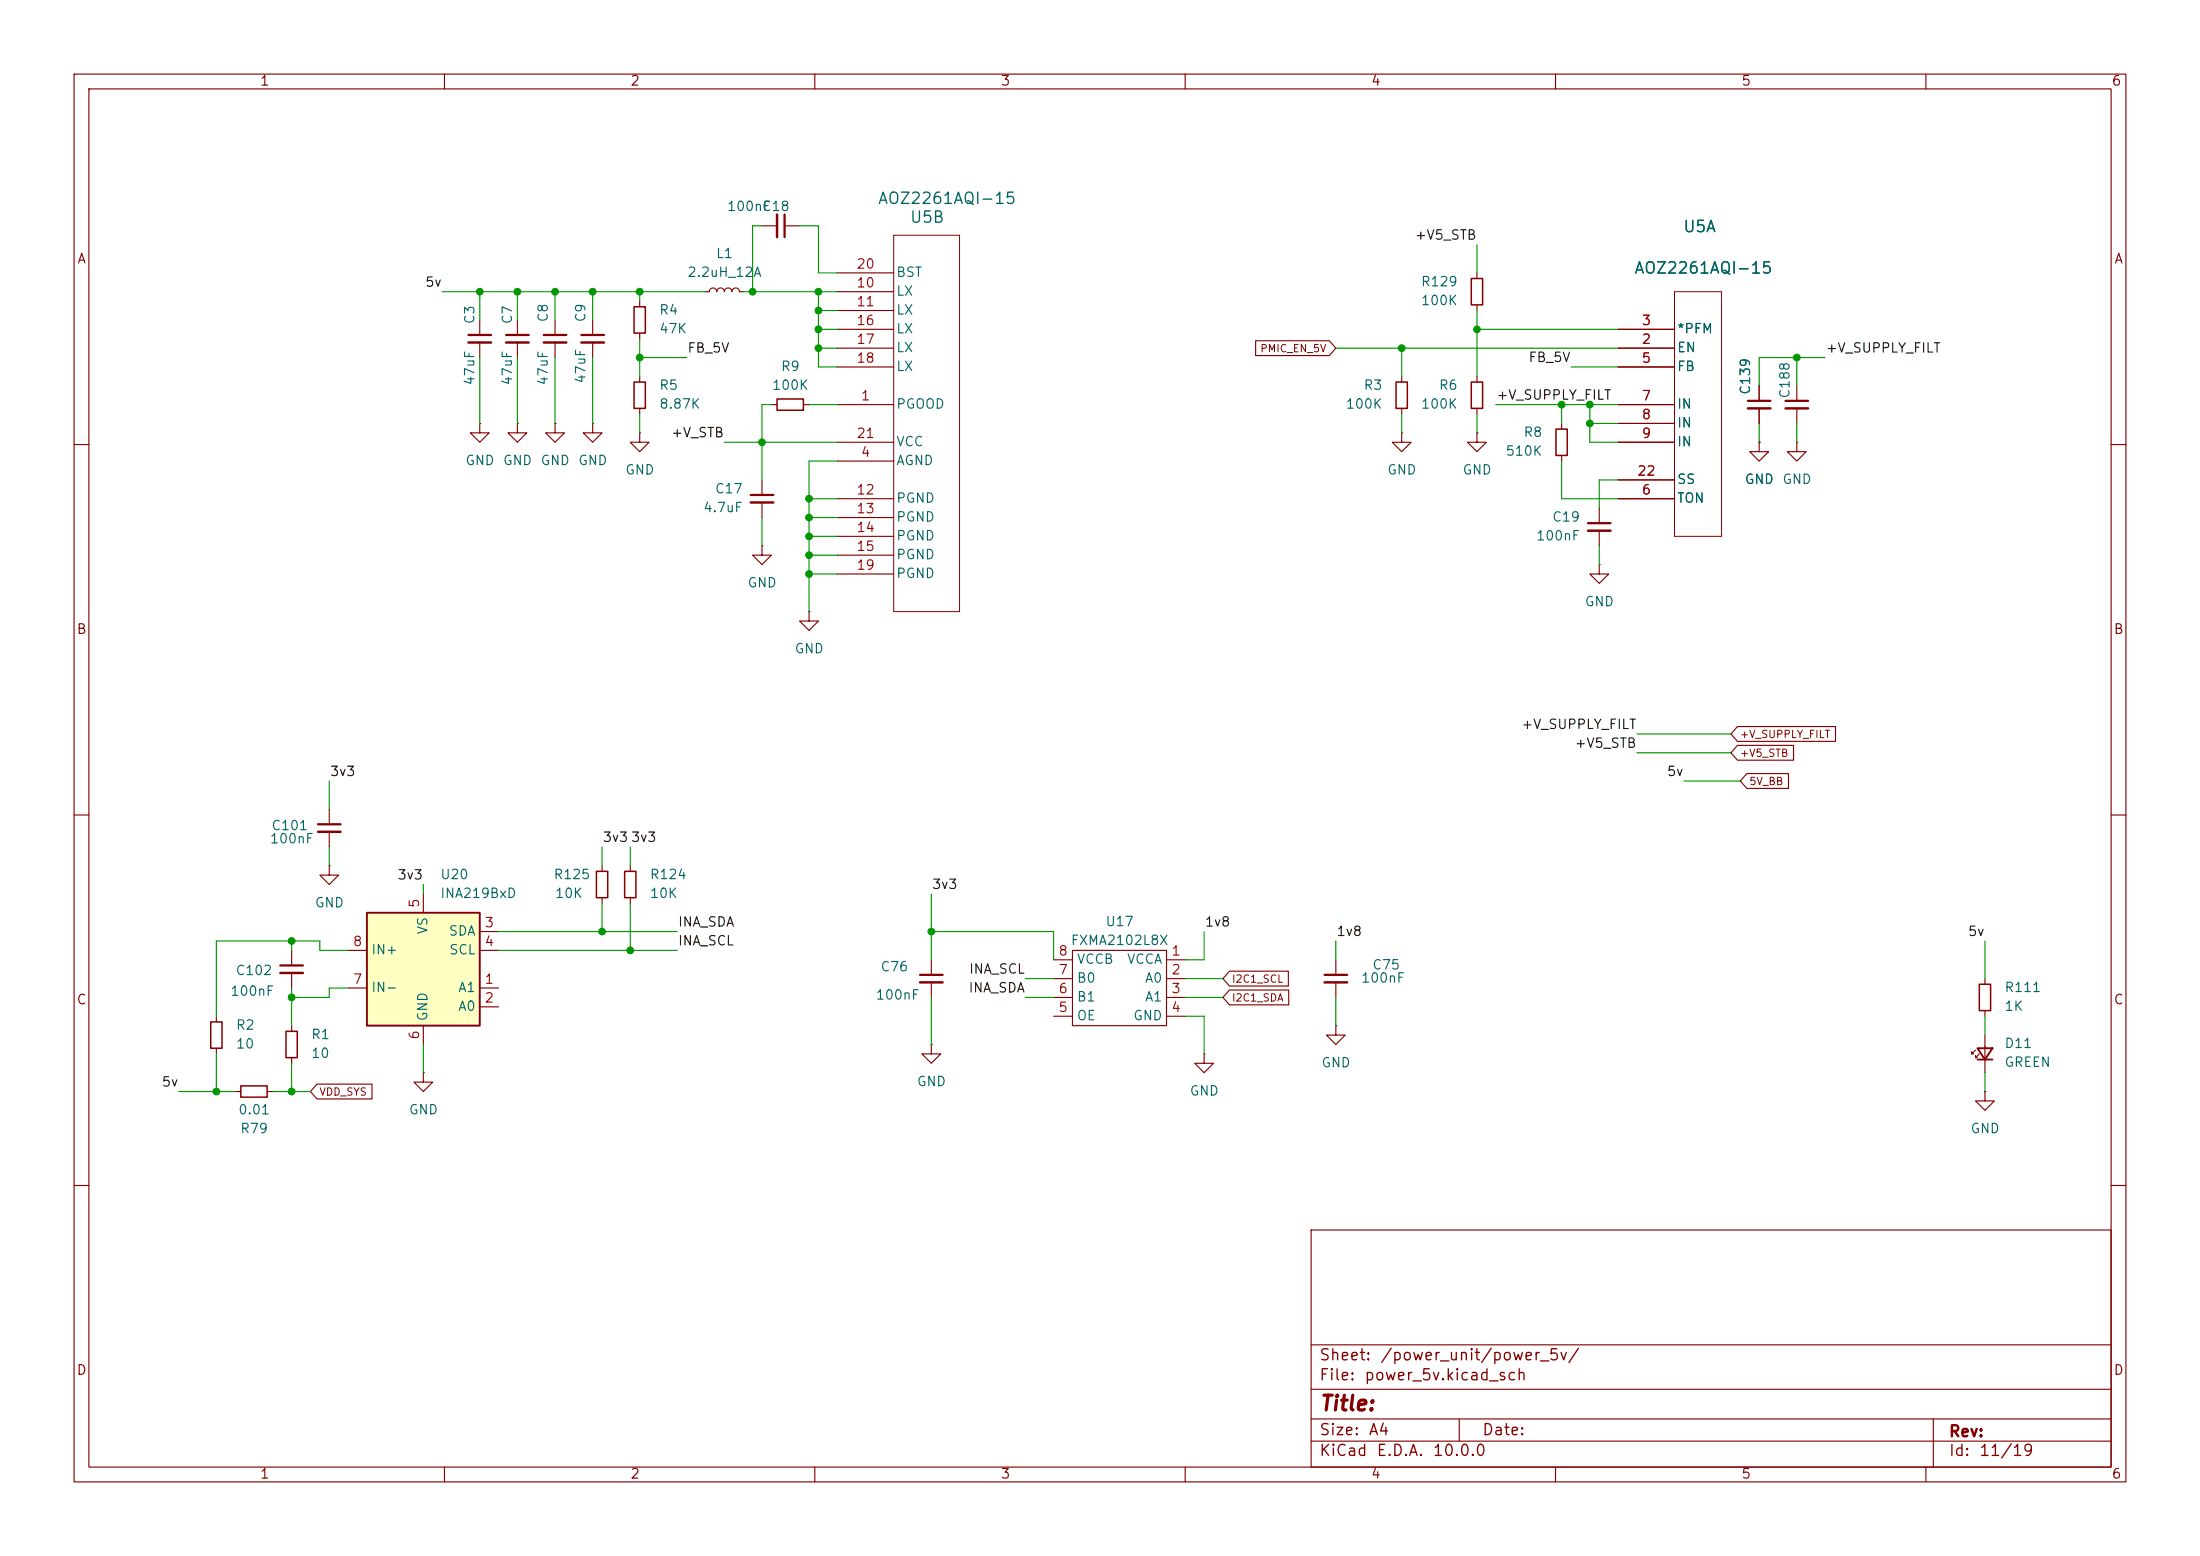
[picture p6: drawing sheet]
<svg xmlns="http://www.w3.org/2000/svg" width="297mm" height="210mm" viewBox="0 0 297 210" stroke-linecap="round" stroke-linejoin="round" font-family="sans-serif">
<g fill="none" stroke="#840000" stroke-width=".15">
<path d="M10 10h277v190h-277zM12 12h273v186h-273zM60 10v2M110 10v2M160 10v2M210 10v2M260 10v2M102.9 30.5h2M105.9 30.5h2M113 39.4h7.6M113 36.8h7.6M199.4 36.8v.8"/>
<path d="M64.8 57.2v1.2h1.2l-1.2 1.3-1.3-1.3h1.3M64.8 57.2h.1M64.8 43.2v2M64.8 46.2v2.1M69.8 57.2v1.2h1.3l-1.3 1.3-1.2-1.3h1.2M69.8 57.2h.1M69.8 43.2v2M69.8 46.2v2.1M74.9 57.2v1.2h1.3l-1.3 1.3-1.2-1.3h1.2M74.9 57.2h.1M74.9 43.2v2M74.9 46.2v2.1"/>
<path d="M80 57.2v1.2h1.3l-1.3 1.3-1.3-1.3h1.3M80 57.2h.1M80 43.2v2M80 46.2v2.1M86.4 58.4v1.3h1.2l-1.2 1.3-1.3-1.3h1.3M86.4 58.4h.1M86.4 40.6v.8M86.4 45v.7M104.1 54.6h.8M108.5 54.6h.7M113 47h7.6M113 44.5h7.6"/>
<path d="M113 49.5h7.6M113 54.6h7.6M113 59.7h7.6M113 41.9h7.6M189.2 58.4v1.3h1.3l-1.3 1.3-1.2-1.3h1.2M189.2 58.4h.1M189.2 50.8v.8M189.2 55.1v.8M199.4 58.4v1.3h1.3l-1.3 1.3-1.3-1.3h1.3M199.4 58.4h.1M199.4 41.1v.8M199.4 50.8v.8"/>
<path d="M199.4 55.1v.8M210.8 57.2v.7M218.4 47h7.7M218.4 44.5h7.7M218.4 49.5h7.7M218.4 54.6h7.7M218.4 57.2h7.7M218.4 59.7h7.7M237.5 59.7v1.3h1.3l-1.3 1.2-1.3-1.2h1.3M237.5 59.7h.1M237.5 52.1v2M237.5 55.1v2.1"/>
<path d="M242.6 59.7v1.3h1.2l-1.2 1.2-1.3-1.2h1.3M242.6 59.7h.1M242.6 52.1v2M242.6 55.1v2.1M10 60h2M102.9 73.7v1.2h1.2l-1.2 1.3-1.3-1.3h1.3M102.9 73.7h.1M102.9 64.8v2M102.9 67.8v2.1M113 67.3h7.6M113 62.2h7.6M113 69.9h7.6"/>
<path d="M113 72.4h7.6M113 74.9h7.6M113 77.5h7.6M210.8 61.5v.7M215.9 76.2v1.3h1.3l-1.3 1.2-1.3-1.2h1.3M215.9 76.2h.1M215.9 68.6v2M215.9 71.6v2.1M218.4 67.3h7.7M218.4 64.8h7.7M285 60h2M109.2 82.6v1.2h1.3l-1.3 1.3-1.3-1.3h1.3"/>
<path d="M109.2 82.6h.1M10 110h2M44.4 116.8v1.3h1.3l-1.3 1.3-1.2-1.3h1.2M44.4 116.8h.1M44.4 109.2v2.1M44.4 112.3v2M81.3 116.8v.8M85.1 116.8v.8M285 110h2M29.2 137.2v.7M39.4 128.3v2M39.4 131.3v2.1"/>
<path d="M39.4 138.4v.8M81.3 121.2v.7M85.1 121.2v.7M125.7 129.5v2.1M125.7 132.6v2M142.2 129.5h2.6M142.2 132.1h2.6M142.2 134.6h2.6M142.2 137.2h2.6M144.8 128.3h12.7v10.1h-12.7zM157.5 129.5h2.5M157.5 132.1h2.5"/>
<path d="M157.5 134.6h2.5M157.5 137.2h2.5M180.3 129.5v2.1M180.3 132.6v2M268 132.1v.7M268 136.4v.8M268 139.7v5.1M29.2 141.5v.7M31.7 147.3h.8M36.1 147.3h.7M39.4 142.7v.8M57.1 144.8v1.3h1.3l-1.3 1.2-1.2-1.2h1.2"/>
<path d="M57.1 144.8h.1M125.7 141v1.2h-1.2l1.2 1.3 1.3-1.3h-1.3M125.7 141h.1M266.7 141.7l-.5 .5v-.2v.2h.2M267.2 142.2l-.5 .5v-.2v.2h.3M268 147.3v1.3h-1.3l1.3 1.3 1.2-1.3h-1.2M268 147.3h.1M10 160h2M177 166h108v32h-108zM285 160h2M60 198v2M110 198v2"/>
<path d="M160 198v2M177 194.5h108M177 191.5h108M177 187.5h108M177 181.5h108M197 191.5v3M210 198v2M260 198v2M261 191.5v6.5"/>
</g>
<path d="M198.6 37.6h1.6v3.5h-1.6zM85.6 41.4h1.5v3.6h-1.5zM104.9 53.8h3.6v1.6h-3.6zM188.5 51.6h1.5v3.5h-1.5zM198.6 51.6h1.6v3.5h-1.6zM210.1 57.9h1.5v3.6h-1.5zM80.5 117.6h1.5v3.6h-1.5zM84.3 117.6h1.6v3.6h-1.6zM28.4 137.9h1.6v3.6h-1.6zM38.6 139.2h1.5v3.5h-1.5zM267.2 132.8h1.5v3.6h-1.5zM32.5 146.6h3.6v1.5h-3.6z" fill="none" stroke="#840000" stroke-width=".2"/>
<g fill="none" stroke="#840000" stroke-width=".3">
<path d="M105.9 29v3M63.2 45.2h3.1M68.3 45.2h3.1M73.4 45.2h3.1M78.5 45.2h3M236 54.1h3M241 54.1h3.1M101.3 66.8h3.1M214.4 70.6h3M42.9 111.3h3.1M37.8 130.3h3.1M124.2 131.6h3.1"/>
<path d="M178.8 131.6h3.1"/>
</g>
<g fill="none" stroke="#840000" stroke-width=".33">
<path d="M104.9 29v3M63.2 46.2h3.1M68.3 46.2h3.1M73.4 46.2h3.1M78.5 46.2h3M236 55.1h3M241 55.1h3.1M101.3 67.8h3.1M214.4 71.6h3M42.9 112.3h3.1M37.8 131.3h3.1M124.2 132.6h3.1"/>
<path d="M178.8 132.6h3.1"/>
</g>
<path d="M120.6 31.8h8.9v50.8h-8.9zM226.1 39.4h6.3v33h-6.3z" fill="none" stroke="#840000" stroke-width=".14"/>
<path d="M267 141.5h2l-1 1.5zM267 143h2" fill="none" stroke="#840000" stroke-width=".25"/>
<path d="M49.5 123.2h15.3v15.2h-15.3z" fill="#ffffc2"/>
<path d="M49.5 123.2h15.3v15.2h-15.3z" fill="none" stroke="#840000" stroke-width=".25"/>
<g fill="none" stroke="#840000" stroke-width=".15">
<path d="M95.2 39.4h.6a.51 .51 0 0 1 .5-.5 .51 .51 0 0 1 .5 .5 .51 .51 0 0 1 .5-.5 .51 .51 0 0 1 .5 .5 .51 .51 0 0 1 .5-.5 .51 .51 0 0 1 .5 .5 .51 .51 0 0 1 .5-.5 .51 .51 0 0 1 .5 .5h.5M86.4 50.8v.8M86.4 55.1v.8M169.5 46h10l.8 1-.8 1h-10zM218.4 47h7.7M218.4 44.5h7.7M218.4 49.5h7.7M218.4 54.6h7.7M218.4 57.2h7.7M218.4 59.7h7.7M237.5 59.7h.1M237.5 52.1v2"/>
<path d="M237.5 55.1v2.1M218.4 67.3h7.7M218.4 64.8h7.7M234.6 98.1h13.2v2h-13.2l-.9-1zM234.6 100.6h7.5v2h-7.5l-.9-1zM235.8 104.4h5.6v2h-5.6l-.9-1zM47 133.4h2.5M47 128.3h2.5M57.1 120.7v2.5M57.1 138.4v2.6M64.8 133.4h2.5M64.8 135.9h2.5"/>
<path d="M64.8 125.7h2.5M64.8 128.3h2.5M166 133.6h8v2h-8l-.9-1zM166 131.1h7.9v2h-7.9l-.9-1zM180.3 138.4v1.3h-1.2l1.2 1.3 1.3-1.3h-1.3M180.3 138.4h.1M42.8 146.3h7.4v2h-7.4l-.9-1zM162.6 142.2v1.3h-1.3l1.3 1.3 1.2-1.3h-1.2M162.6 142.2h.1"/>
</g>
<path d="M85.6 51.6h1.5v3.5h-1.5z" fill="none" stroke="#840000" stroke-width=".2"/>
<g fill="none" stroke="#009600" stroke-width=".15">
<path d="M59.7 39.4h35.5M64.8 39.4v3.8M69.8 39.4v3.8M74.9 39.4v3.8M80 39.4v3.8M86.4 39.4v1.2M100.3 39.4h12.7M102.9 30.5h-1.3v8.9M107.9 30.5h2.6v6.3h2.5M110.5 39.4v10.1h2.5M199.4 33v3.8M64.8 48.3v8.9"/>
<path d="M69.8 48.3v8.9M74.9 48.3v8.9M80 48.3v8.9M86.4 45.7v5.1M86.4 55.9v2.5M86.4 48.3h6.3M97.8 59.7h15.2M104.1 54.6h-1.2v10.2M109.2 54.6h3.8M110.5 47h2.5M110.5 44.5h2.5M110.5 41.9h2.5"/>
<path d="M180.3 47h38.1M189.2 47v3.8M189.2 55.9v2.5M199.4 41.9v8.9M199.4 55.9v2.5M199.4 44.5h19M201.9 54.6h16.5M210.8 54.6v2.6M212.1 49.5h6.3M214.6 54.6v5.1h3.8M214.6 57.2h3.8M237.5 57.2v2.5"/>
<path d="M242.6 48.3v3.8M242.6 57.2v2.5M246.4 48.3h-8.9v3.8M102.9 69.9v3.8M109.2 67.3h3.8M109.2 72.4h3.8M109.2 74.9h3.8M109.2 69.9h3.8M109.2 77.5h3.8M113 62.2h-3.8v20.4M210.8 62.2v5.1h7.6M215.9 73.7v2.5"/>
<path d="M218.4 64.8h-2.5v3.8M221 99.1h12.7M44.4 105.4v3.8M44.4 114.3v2.5M57.1 119.4v1.3M81.3 114.3v2.5M85.1 114.3v2.5M221 101.6h12.7M227.3 105.4h7.6M39.4 127v1.3M39.4 133.4v5M47 133.4h-2.6v1.2h-5"/>
<path d="M47 128.3h-3.8v-1.3h-14v10.2M67.3 128.3h24.1M67.3 125.7h24.1M81.3 121.9v3.8M85.1 121.9v6.4M125.7 125.7h16.5v3.8M125.7 120.7v8.8M125.7 134.6v6.4M138.4 132.1h3.8M138.4 134.6h3.8M160 137.2h2.6v5M160 132.1h5.1"/>
<path d="M160 134.6h5.1M162.6 125.7v3.8h-2.6M180.3 127v2.5M180.3 134.6v3.8M268 127v5.1M268 137.2v2.5M24.1 147.3h7.6M29.2 142.2v5.1M36.8 147.3h5.1M39.4 143.5v3.8M57.1 141v3.8M268 144.8v2.5"/>
</g>
<g fill="#009600" stroke="#009600" stroke-width=".14">
<circle cx="110.5" cy="44.5" r=".46"/>
<circle cx="110.5" cy="47" r=".46"/>
<circle cx="109.2" cy="72.4" r=".46"/>
<circle cx="109.2" cy="69.9" r=".46"/>
<circle cx="109.2" cy="74.9" r=".46"/>
<circle cx="109.2" cy="77.5" r=".46"/>
<circle cx="109.2" cy="67.3" r=".46"/>
<circle cx="189.2" cy="47" r=".46"/>
<circle cx="110.5" cy="39.4" r=".46"/>
<circle cx="110.5" cy="41.9" r=".46"/>
<circle cx="125.7" cy="125.7" r=".46"/>
<circle cx="85.1" cy="128.3" r=".46"/>
<circle cx="81.3" cy="125.7" r=".46"/>
<circle cx="214.6" cy="57.2" r=".46"/>
<circle cx="210.8" cy="54.6" r=".46"/>
<circle cx="214.6" cy="54.6" r=".46"/>
<circle cx="199.4" cy="44.5" r=".46"/>
<circle cx="102.9" cy="59.7" r=".46"/>
<circle cx="80" cy="39.4" r=".46"/>
<circle cx="74.9" cy="39.4" r=".46"/>
<circle cx="86.4" cy="39.4" r=".46"/>
<circle cx="69.8" cy="39.4" r=".46"/>
<circle cx="64.8" cy="39.4" r=".46"/>
<circle cx="101.6" cy="39.4" r=".46"/>
<circle cx="86.4" cy="48.3" r=".46"/>
<circle cx="39.4" cy="147.3" r=".46"/>
<circle cx="39.4" cy="134.6" r=".46"/>
<circle cx="29.2" cy="147.3" r=".46"/>
<circle cx="39.4" cy="127" r=".46"/>
<circle cx="242.6" cy="48.3" r=".46"/>
</g>
<text font-size="2" fill="#840000" x="178" y="190.9">Title:</text>
<g font-size="1.5" fill="#006464">
<text x="118.4" y="27.9">AOZ2261AQI-15</text>
<text x="122.7" y="30.5">U5B</text>
<text x="227.1" y="31.7">U5A</text>
<text x="220.5" y="37.3">AOZ2261AQI-15</text>
</g>
<g font-size="1.5" fill="#840000">
<text x="178" y="184">Sheet:</text>
<text x="186.2" y="184">/power_unit/power_5v/</text>
<text x="178" y="186.7">File:</text>
<text x="184.1" y="186.7">power_5v.kicad_sch</text>
<text x="178" y="196.9">KiCad</text>
<text x="178" y="194.1">Size:</text>
<text x="184.7" y="194.1">A4</text>
<text x="185.7" y="196.9">E.D.A.</text>
<text x="193.3" y="196.9">10.0.0</text>
<text x="200" y="194.1">Date:</text>
<text x="263" y="194.3">Rev:</text>
<text x="263" y="196.9">Id:</text>
<text x="267.1" y="196.9">11/19</text>
</g>
<g font-size="1.3" fill="#840000">
<text x="35" y="11.9">1</text>
<text x="85" y="11.9">2</text>
<text x="135" y="11.9">3</text>
<text x="185" y="11.9">4</text>
<text x="235" y="11.9">5</text>
<text x="285" y="11.9">6</text>
<text x="10.3" y="35.9">A</text>
<text x="285.3" y="35.9">A</text>
<text x="10.3" y="85.9">B</text>
<text x="285.3" y="85.9">B</text>
<text x="10.3" y="135.9">C</text>
<text x="285.3" y="135.9">C</text>
<text x="10.3" y="185.9">D</text>
<text x="285.3" y="185.9">D</text>
<text x="35" y="199.9">1</text>
<text x="85" y="199.9">2</text>
<text x="135" y="199.9">3</text>
<text x="185" y="199.9">4</text>
<text x="235" y="199.9">5</text>
<text x="285" y="199.9">6</text>
</g>
<g font-size="1.3" fill="#006464">
<text x="98.1" y="28.8">100nF</text>
<text x="102.8" y="28.8">C18</text>
<text x="96.6" y="35.2">L1</text>
<text x="92.7" y="37.7">2.2uH_12A</text>
<text x="120.9" y="40.2">LX</text>
<text x="120.9" y="37.7">BST</text>
<text x="191.7" y="39">R129</text>
<text x="191.7" y="41.5">100K</text>
<text x="64.4" y="43.8" transform="rotate(-90 64.4 43.8)">C3</text>
<text x="69.4" y="43.8" transform="rotate(-90 69.4 43.8)">C7</text>
<text x="74.3" y="43.6" transform="rotate(-90 74.3 43.6)">C8</text>
<text x="79.3" y="43.6" transform="rotate(-90 79.3 43.6)">C9</text>
<text x="88.9" y="42.8">R4</text>
<text x="88.9" y="45.3">47K</text>
<text x="120.9" y="42.8">LX</text>
<text x="120.9" y="45.3">LX</text>
<text x="120.9" y="47.9">LX</text>
<text x="226.3" y="47.9">EN</text>
<text x="226.3" y="45.3">*PFM</text>
<text x="64.4" y="52.1" transform="rotate(-90 64.4 52.1)">47uF</text>
<text x="69.4" y="52.1" transform="rotate(-90 69.4 52.1)">47uF</text>
<text x="74.3" y="52.1" transform="rotate(-90 74.3 52.1)">47uF</text>
<text x="79.3" y="51.9" transform="rotate(-90 79.3 51.9)">47uF</text>
<text x="88.9" y="52.9">R5</text>
<text x="104.1" y="52.9">100K</text>
<text x="105.3" y="50.4">R9</text>
<text x="120.9" y="50.4">LX</text>
<text x="184" y="52.9">R3</text>
<text x="194.2" y="52.9">R6</text>
<text x="226.3" y="50.4">FB</text>
<text x="236.6" y="53.4" transform="rotate(-90 236.6 53.4)">C139</text>
<text x="241.9" y="53.9" transform="rotate(-90 241.9 53.9)">C188</text>
<text x="88.9" y="55.5">8.87K</text>
<text x="120.9" y="55.5">PGOOD</text>
<text x="181.6" y="55.5">100K</text>
<text x="191.7" y="55.5">100K</text>
<text x="205.6" y="59.3">R8</text>
<text x="226.3" y="55.5">IN</text>
<text x="226.3" y="58">IN</text>
<text x="62.7" y="63.1">GND</text>
<text x="67.8" y="63.1">GND</text>
<text x="72.9" y="63.1">GND</text>
<text x="78" y="63.1">GND</text>
<text x="84.3" y="64.4">GND</text>
<text x="120.9" y="63.1">AGND</text>
<text x="120.9" y="60.6">VCC</text>
<text x="187.2" y="64.4">GND</text>
<text x="197.4" y="64.4">GND</text>
<text x="203.2" y="61.8">510K</text>
<text x="226.3" y="60.6">IN</text>
<text x="226.3" y="65.6">SS</text>
<text x="235.5" y="65.6">GND</text>
<text x="240.5" y="65.6">GND</text>
<text x="94.9" y="69.4">4.7uF</text>
<text x="96.4" y="66.9">C17</text>
<text x="120.9" y="68.2">PGND</text>
<text x="120.9" y="70.7">PGND</text>
<text x="209.5" y="70.7">C19</text>
<text x="226.3" y="68.2">TON</text>
<text x="120.9" y="73.3">PGND</text>
<text x="120.9" y="75.8">PGND</text>
<text x="207.3" y="73.3">100nF</text>
<text x="100.8" y="79.6">GND</text>
<text x="120.9" y="78.3">PGND</text>
<text x="213.9" y="82.1">GND</text>
<text x="107.2" y="88.5">GND</text>
<text x="36.5" y="112.4">C101</text>
<text x="36.3" y="114.1">100nF</text>
<text x="59.4" y="119">U20</text>
<text x="74.6" y="119">R125</text>
<text x="87.6" y="119">R124</text>
<text x="42.4" y="122.8">GND</text>
<text x="59.4" y="121.5">INA219BxD</text>
<text x="74.8" y="121.5">10K</text>
<text x="87.6" y="121.5">10K</text>
<text x="149.2" y="125.3">U17</text>
<text x="31.7" y="131.9">C102</text>
<text x="50" y="129.1">IN+</text>
<text x="58" y="126.2" transform="rotate(-90 58 126.2)">VS</text>
<text x="60.5" y="126.6">SDA</text>
<text x="60.6" y="129.1">SCL</text>
<text x="118.8" y="131.4">C76</text>
<text x="144.5" y="127.9">FXMA2102L8X</text>
<text x="145.3" y="130.4">VCCB</text>
<text x="152.1" y="130.4">VCCA</text>
<text x="185.2" y="131.2">C75</text>
<text x="31" y="134.7">100nF</text>
<text x="50" y="134.2">IN-</text>
<text x="58" y="137.9" transform="rotate(-90 58 137.9)">GND</text>
<text x="61.8" y="134.2">A1</text>
<text x="61.8" y="136.8">A0</text>
<text x="118.1" y="135.2">100nF</text>
<text x="145.3" y="135.5">B1</text>
<text x="145.3" y="132.9">B0</text>
<text x="154.5" y="132.9">A0</text>
<text x="154.5" y="135.5">A1</text>
<text x="183.7" y="132.9">100nF</text>
<text x="270.5" y="134.2">R111</text>
<text x="270.5" y="136.8">1K</text>
<text x="31.8" y="139.3">R2</text>
<text x="31.8" y="141.8">10</text>
<text x="41.9" y="140.6">R1</text>
<text x="41.9" y="143.1">10</text>
<text x="145.3" y="138">OE</text>
<text x="152.9" y="138">GND</text>
<text x="270.5" y="141.8">D11</text>
<text x="123.7" y="146.9">GND</text>
<text x="160.5" y="148.2">GND</text>
<text x="178.3" y="144.4">GND</text>
<text x="270.5" y="144.3">GREEN</text>
<text x="32.1" y="150.7">0.01</text>
<text x="32.3" y="153.3">R79</text>
<text x="55.1" y="150.7">GND</text>
<text x="265.9" y="153.3">GND</text>
</g>
<g font-size="1.3" fill="#0f0f0f">
<text x="190.9" y="32.7">+V5_STB</text>
<text x="57.3" y="39">5v</text>
<text x="92.7" y="47.9">FB_5V</text>
<text x="246.4" y="47.9">+V_SUPPLY_FILT</text>
<text x="206.3" y="49.2">FB_5V</text>
<text x="90.5" y="59.3">+V_STB</text>
<text x="201.9" y="54.3">+V_SUPPLY_FILT</text>
<text x="205.3" y="98.7">+V_SUPPLY_FILT</text>
<text x="212.5" y="101.3">+V5_STB</text>
<text x="44.4" y="105.1">3v3</text>
<text x="224.9" y="105.1">5v</text>
<text x="81.3" y="114">3v3</text>
<text x="85.1" y="114">3v3</text>
<text x="53.6" y="119">3v3</text>
<text x="91.4" y="125.4">INA_SDA</text>
<text x="125.7" y="120.3">3v3</text>
<text x="162.6" y="125.4">1v8</text>
<text x="91.4" y="127.9">INA_SCL</text>
<text x="130.7" y="131.7">INA_SCL</text>
<text x="180.3" y="126.7">1v8</text>
<text x="265.6" y="126.7">5v</text>
<text x="130.7" y="134.3">INA_SDA</text>
<text x="21.7" y="147">5v</text>
</g>
<g font-size="1.3" fill="#a90000">
<text x="115.5" y="39.1">10</text>
<text x="115.5" y="41.7">11</text>
<text x="115.5" y="36.6">20</text>
<text x="115.5" y="44.2">16</text>
<text x="115.5" y="46.7">17</text>
<text x="221.5" y="46.7">2</text>
<text x="221.5" y="44.2">3</text>
<text x="115.5" y="49.3">18</text>
<text x="221.5" y="49.3">5</text>
<text x="115.5" y="59.4">21</text>
<text x="116.1" y="54.4">1</text>
<text x="221.5" y="54.4">7</text>
<text x="221.5" y="56.9">8</text>
<text x="221.5" y="59.4">9</text>
<text x="116.1" y="62">4</text>
<text x="220.9" y="64.5">22</text>
<text x="115.5" y="67.1">12</text>
<text x="115.5" y="69.6">13</text>
<text x="221.5" y="67.1">6</text>
<text x="115.5" y="72.1">14</text>
<text x="115.5" y="74.7">15</text>
<text x="115.5" y="77.2">19</text>
<text x="56.9" y="122.6" transform="rotate(-90 56.9 122.6)">5</text>
<text x="65.3" y="125.5">3</text>
<text x="47.6" y="128">8</text>
<text x="65.3" y="128">4</text>
<text x="142.8" y="131.8">7</text>
<text x="142.8" y="129.3">8</text>
<text x="158" y="129.3">1</text>
<text x="158" y="131.8">2</text>
<text x="47.6" y="133.1">7</text>
<text x="65.3" y="133.1">1</text>
<text x="65.3" y="135.6">2</text>
<text x="142.8" y="136.9">5</text>
<text x="142.8" y="134.4">6</text>
<text x="158" y="134.4">3</text>
<text x="158" y="136.9">4</text>
<text x="56.9" y="140.4" transform="rotate(-90 56.9 140.4)">6</text>
</g>
<g font-size="1" fill="#840000">
<text x="170.1" y="47.8">PMIC_EN_5V</text>
<text x="234.8" y="99.9">+V_SUPPLY_FILT</text>
<text x="234.8" y="102.4">+V5_STB</text>
<text x="236.1" y="106.2">5V_BB</text>
<text x="166.2" y="135.4">I2C1_SDA</text>
<text x="166.2" y="132.9">I2C1_SCL</text>
<text x="43" y="148.1">VDD_SYS</text>
</g>
</svg>
